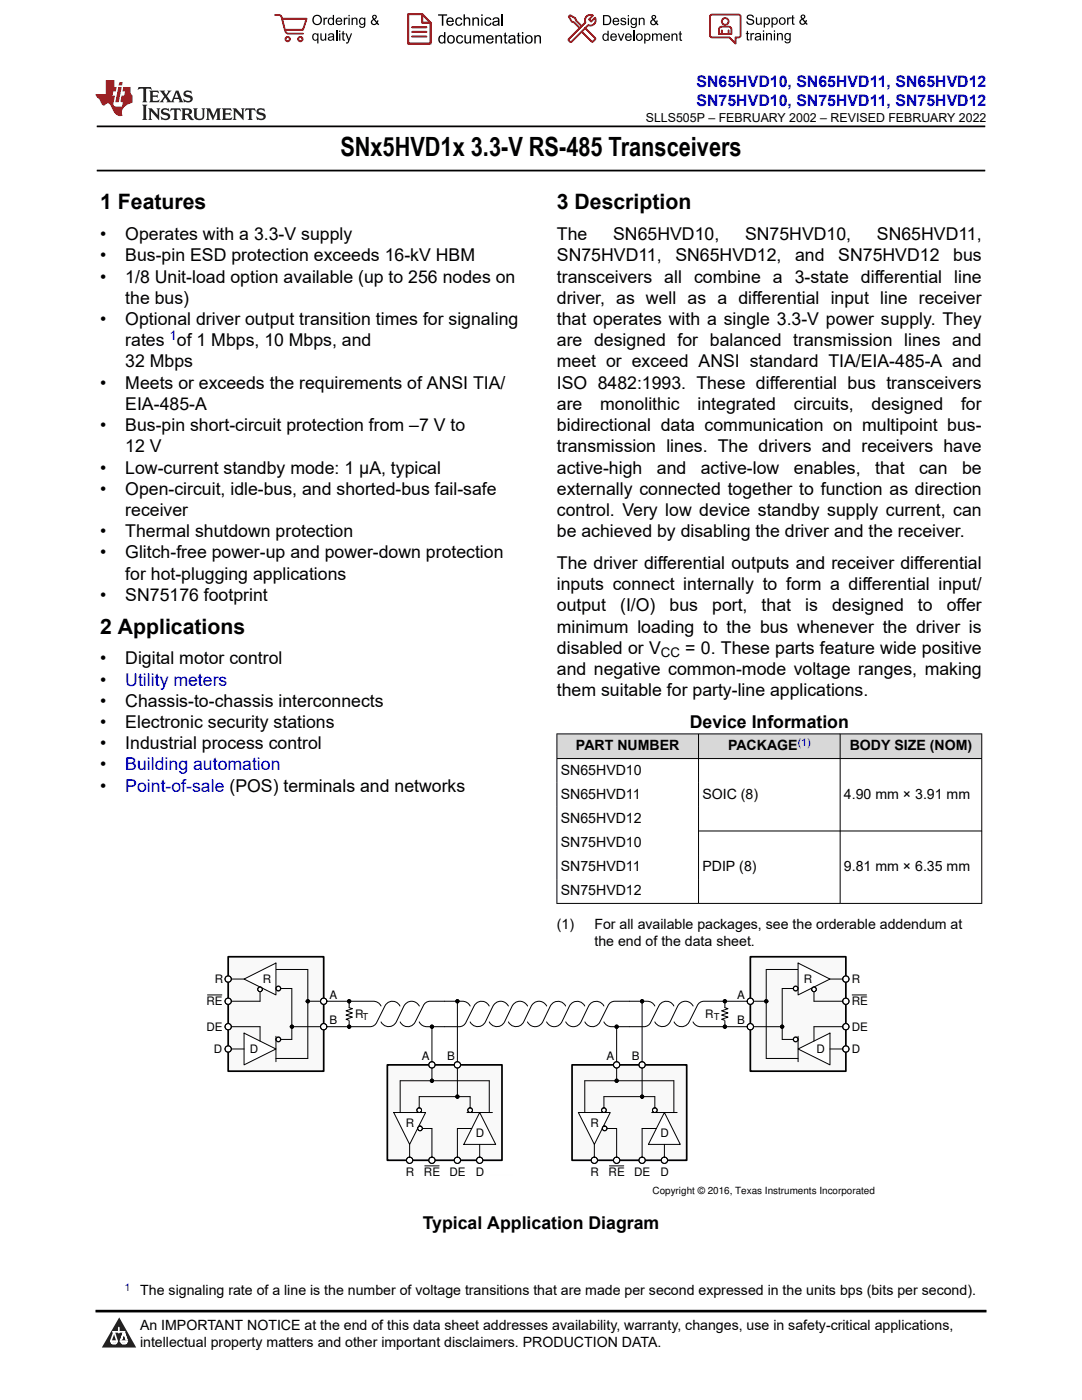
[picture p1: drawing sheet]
<svg xmlns="http://www.w3.org/2000/svg" width="216mm" height="279mm" viewBox="0 0 216 279" stroke-linecap="round" stroke-linejoin="round" font-family="sans-serif">
<path d="M19.3 25.2h177.3M19.3 34h177.3" fill="none" stroke="#000" stroke-width=".35"/>
<g fill="#d8d8d8">
<path d="M111.1 146.5h84.8v4.9h-84.8z" fill-rule="evenodd"/>
<path d="M111.2 146.5h28.1v4.8h-28.1z" fill-rule="evenodd"/>
<path d="M139.4 146.5h28.2v4.8h-28.2z" fill-rule="evenodd"/>
<path d="M167.7 146.5h28.1v4.8h-28.1z" fill-rule="evenodd"/>
</g>
<g fill="none" stroke="#000" stroke-width=".2">
<path d="M111.1 146.5h84.9M111.1 151.4h84.9M111.1 146.4v34M139.4 146.4v34M167.6 146.4v34M195.9 146.4v34M139.4 165.8h56.6M64.6 199.8h9.8a1.69 1.69 0 0 1 1.6 1M69.7 199.8v5.1M91.3 199.8v12.7M111.1 180.3h84.9M128.1 199.8v12.7"/>
<path d="M149.7 199.8h-9.2a1.47 1.47 0 0 0-1.4 1l-1.6 3.1a1.66 1.66 0 0 1-1.5 1 1.66 1.66 0 0 1-1.5-1M79.8 200.8a1.66 1.66 0 0 0-1.5-1 1.66 1.66 0 0 0-1.5 1l-1.6 3.1a1.48 1.48 0 0 1-1.4 1h-9.2M83.7 200.8a1.71 1.71 0 0 0-1.6-1 1.71 1.71 0 0 0-1.5 1l-1.5 3.1a1.7 1.7 0 0 1-1.5 1 1.7 1.7 0 0 1-1.6-1M86.2 204.9v7.6M93.8 200.8a1.68 1.68 0 0 0-1.6-1h-6.3a1.47 1.47 0 0 0-1.5 1l-1.5 3.1a1.66 1.66 0 0 1-1.5 1 1.66 1.66 0 0 1-1.6-1M97.6 200.8a1.66 1.66 0 0 0-1.5-1 1.66 1.66 0 0 0-1.5 1l-1.6 3.1a1.48 1.48 0 0 1-1.4 1h-6.4a1.69 1.69 0 0 1-1.6-1M101.4 200.8a1.71 1.71 0 0 0-1.5-1 1.71 1.71 0 0 0-1.5 1l-1.5 3.1a1.7 1.7 0 0 1-1.6 1 1.7 1.7 0 0 1-1.5-1M105.3 200.8a1.71 1.71 0 0 0-1.6-1 1.71 1.71 0 0 0-1.5 1l-1.5 3.1a1.7 1.7 0 0 1-1.5 1 1.7 1.7 0 0 1-1.6-1M109.1 200.8a1.71 1.71 0 0 0-1.5-1 1.71 1.71 0 0 0-1.6 1l-1.5 3.1a1.7 1.7 0 0 1-1.5 1 1.7 1.7 0 0 1-1.6-1M112.9 200.8a1.7 1.7 0 0 0-1.6-1 1.7 1.7 0 0 0-1.5 1l-1.5 3.1a1.69 1.69 0 0 1-1.5 1 1.69 1.69 0 0 1-1.6-1M116.7 200.8a1.7 1.7 0 0 0-1.5-1 1.7 1.7 0 0 0-1.6 1l-1.5 3.1a1.69 1.69 0 0 1-1.5 1 1.69 1.69 0 0 1-1.5-1M120.5 200.8a1.7 1.7 0 0 0-1.5-1 1.7 1.7 0 0 0-1.5 1l-1.6 3.1a1.69 1.69 0 0 1-1.5 1 1.69 1.69 0 0 1-1.5-1"/>
<path d="M123 204.9v7.6M130.7 200.8a1.68 1.68 0 0 0-1.6-1h-6.4a1.47 1.47 0 0 0-1.4 1l-1.6 3.1a1.66 1.66 0 0 1-1.5 1 1.66 1.66 0 0 1-1.5-1M134.5 200.8a1.66 1.66 0 0 0-1.5-1 1.66 1.66 0 0 0-1.5 1l-1.6 3.1a1.48 1.48 0 0 1-1.5 1h-6.3a1.69 1.69 0 0 1-1.6-1M138.3 203.9a1.68 1.68 0 0 0 1.6 1h9.8M138.3 200.8a1.71 1.71 0 0 0-1.5-1 1.71 1.71 0 0 0-1.6 1l-1.5 3.1a1.7 1.7 0 0 1-1.5 1 1.7 1.7 0 0 1-1.5-1"/>
<circle cx="91.3" cy="199.8" r=".32"/>
<circle cx="128.1" cy="199.8" r=".32"/>
<circle cx="144.6" cy="199.8" r=".32"/>
<circle cx="86.2" cy="204.9" r=".32"/>
<circle cx="123" cy="204.9" r=".32"/>
<circle cx="144.6" cy="204.9" r=".32"/>
</g>
<g fill="#000">
<circle cx="91.3" cy="199.8" r=".32"/>
<circle cx="128.1" cy="199.8" r=".32"/>
<circle cx="144.6" cy="199.8" r=".32"/>
<circle cx="86.2" cy="204.9" r=".32"/>
<circle cx="123" cy="204.9" r=".32"/>
<circle cx="144.6" cy="204.9" r=".32"/>
</g>
<path d="M69 201.1h1.3v2.5h-1.3z" fill-rule="evenodd" fill="#fff"/>
<g fill="none" stroke="#000" stroke-width=".2">
<path d="M144.6 199.8v5.1M69.7 201.1l.6 .2-1.3 .4 1.3 .5-1.3 .4 1.3 .4-1.3 .4 .7 .2"/>
<circle cx="69.7" cy="199.8" r=".32"/>
<circle cx="69.7" cy="204.9" r=".32"/>
</g>
<g fill="#000">
<circle cx="69.7" cy="199.8" r=".32"/>
<circle cx="69.7" cy="204.9" r=".32"/>
</g>
<path d="M144 201.1h1.3v2.5h-1.3z" fill-rule="evenodd" fill="#fff"/>
<path d="M144.6 201.1l.7 .2-1.3 .4 1.3 .5-1.3 .4 1.3 .4-1.3 .4 .6 .2" fill="none" stroke="#000" stroke-width=".2"/>
<path d="M77.3 212.5h22.9v19.1h-22.9z" fill-rule="evenodd" fill="#f9f9f9"/>
<path d="M77.3 212.5h22.9v19.1h-22.9z" fill="none" stroke="#000" stroke-width=".34"/>
<path d="M95.7 222l3.2 6.4h-6.4z" fill="#fff"/>
<g fill="none" stroke="#000" stroke-width=".2">
<path d="M86.2 212.5v3.2M91.3 212.5v6.4M79.8 222v-6.3h17.8v6.3M81.7 228.4v3.2M83.3 225.2h2.9v6.4M83.6 222v-3.1h10.2v3.1M93.2 222h5.1M94.1 225.2h-2.8v6.4M95.7 222l3.2 6.4h-6.4zM95.7 228.4v3.2"/>
<circle cx="91.3" cy="218.9" r=".32"/>
</g>
<circle cx="91.3" cy="218.9" r=".32" fill="#000"/>
<path d="M78.6 222h6.3l-3.2 6.4z" fill="#fff"/>
<path d="M78.6 222h6.3l-3.2 6.4z" fill="none" stroke="#000" stroke-width=".2"/>
<circle cx="81.7" cy="231.6" r=".63" fill="#fff"/>
<g fill="none" stroke="#000" stroke-width=".2">
<path d="M84.8 232.7h2.8"/>
<circle cx="81.7" cy="231.6" r=".63"/>
</g>
<circle cx="83.8" cy="225.2" r=".47" fill="#fff"/>
<circle cx="83.8" cy="225.2" r=".47" fill="none" stroke="#000" stroke-width=".2"/>
<circle cx="83.6" cy="221.6" r=".47" fill="#fff"/>
<circle cx="83.6" cy="221.6" r=".47" fill="none" stroke="#000" stroke-width=".2"/>
<circle cx="86.2" cy="231.6" r=".63" fill="#fff"/>
<circle cx="86.2" cy="231.6" r=".63" fill="none" stroke="#000" stroke-width=".2"/>
<circle cx="91.3" cy="231.6" r=".63" fill="#fff"/>
<circle cx="91.3" cy="231.6" r=".63" fill="none" stroke="#000" stroke-width=".2"/>
<circle cx="95.7" cy="231.6" r=".63" fill="#fff"/>
<circle cx="95.7" cy="231.6" r=".63" fill="none" stroke="#000" stroke-width=".2"/>
<circle cx="93.8" cy="221.6" r=".47" fill="#fff"/>
<circle cx="93.8" cy="221.6" r=".47" fill="none" stroke="#000" stroke-width=".2"/>
<circle cx="91.3" cy="212.5" r=".63" fill="#fff"/>
<circle cx="91.3" cy="212.5" r=".63" fill="none" stroke="#000" stroke-width=".2"/>
<circle cx="86.2" cy="212.5" r=".63" fill="#fff"/>
<g fill="none" stroke="#000" stroke-width=".2">
<circle cx="86.2" cy="212.5" r=".63"/>
<circle cx="86.2" cy="215.7" r=".32"/>
</g>
<circle cx="86.2" cy="215.7" r=".32" fill="#000"/>
<path d="M114.1 212.5h22.9v19.1h-22.9z" fill-rule="evenodd" fill="#f9f9f9"/>
<path d="M114.1 212.5h22.9v19.1h-22.9z" fill="none" stroke="#000" stroke-width=".34"/>
<path d="M132.6 222l3.1 6.4h-6.3z" fill="#fff"/>
<g fill="none" stroke="#000" stroke-width=".2">
<path d="M123 212.5v3.2M128.1 212.5v6.4M116.7 222v-6.3h17.8v6.3M118.6 228.4v3.2M120.2 225.2h2.8v6.4M120.5 222v-3.1h10.2v3.1M130 222h5.1M131 225.2h-2.9v6.4M132.6 222l3.1 6.4h-6.3zM132.6 228.4v3.2"/>
<circle cx="128.1" cy="218.9" r=".32"/>
</g>
<circle cx="128.1" cy="218.9" r=".32" fill="#000"/>
<path d="M115.4 222h6.4l-3.2 6.4z" fill="#fff"/>
<path d="M115.4 222h6.4l-3.2 6.4z" fill="none" stroke="#000" stroke-width=".2"/>
<circle cx="118.6" cy="231.6" r=".63" fill="#fff"/>
<g fill="none" stroke="#000" stroke-width=".2">
<path d="M121.6 232.7h2.9"/>
<circle cx="118.6" cy="231.6" r=".63"/>
</g>
<circle cx="120.6" cy="225.2" r=".47" fill="#fff"/>
<circle cx="120.6" cy="225.2" r=".47" fill="none" stroke="#000" stroke-width=".2"/>
<circle cx="120.5" cy="221.6" r=".47" fill="#fff"/>
<circle cx="120.5" cy="221.6" r=".47" fill="none" stroke="#000" stroke-width=".2"/>
<circle cx="123" cy="231.6" r=".63" fill="#fff"/>
<circle cx="123" cy="231.6" r=".63" fill="none" stroke="#000" stroke-width=".2"/>
<circle cx="128.1" cy="231.6" r=".63" fill="#fff"/>
<circle cx="128.1" cy="231.6" r=".63" fill="none" stroke="#000" stroke-width=".2"/>
<circle cx="132.6" cy="231.6" r=".63" fill="#fff"/>
<circle cx="132.6" cy="231.6" r=".63" fill="none" stroke="#000" stroke-width=".2"/>
<circle cx="130.7" cy="221.6" r=".47" fill="#fff"/>
<circle cx="130.7" cy="221.6" r=".47" fill="none" stroke="#000" stroke-width=".2"/>
<circle cx="128.1" cy="212.5" r=".63" fill="#fff"/>
<circle cx="128.1" cy="212.5" r=".63" fill="none" stroke="#000" stroke-width=".2"/>
<circle cx="123" cy="212.5" r=".63" fill="#fff"/>
<g fill="none" stroke="#000" stroke-width=".2">
<circle cx="123" cy="212.5" r=".63"/>
<circle cx="123" cy="215.7" r=".32"/>
</g>
<circle cx="123" cy="215.7" r=".32" fill="#000"/>
<path d="M45.5 190.9h19.1v22.9h-19.1z" fill-rule="evenodd" fill="#f9f9f9"/>
<path d="M45.5 190.9h19.1v22.9h-19.1z" fill="none" stroke="#000" stroke-width=".34"/>
<path d="M48.7 206.2l6.4 3.1-6.4 3.2z" fill="#fff"/>
<g fill="none" stroke="#000" stroke-width=".2">
<path d="M45.5 195.4h3.2M51.9 197v2.8h-6.4M55.1 197.3h3.1v10.1h-3.1M55.1 193.5h6.3v17.7h-6.3M61.4 199.8h3.2M45.5 209.3h3.2M45.5 204.9h6.4v2.9M48.7 206.2l6.4 3.1-6.4 3.2zM55.1 206.8v5.1M58.2 204.9h6.4"/>
<circle cx="58.2" cy="204.9" r=".32"/>
</g>
<circle cx="58.2" cy="204.9" r=".32" fill="#000"/>
<path d="M48.7 195.4l6.4-3.2v6.4z" fill="#fff"/>
<path d="M48.7 195.4l6.4-3.2v6.4z" fill="none" stroke="#000" stroke-width=".2"/>
<circle cx="45.5" cy="195.4" r=".63" fill="#fff"/>
<circle cx="45.5" cy="195.4" r=".63" fill="none" stroke="#000" stroke-width=".2"/>
<circle cx="51.9" cy="197.4" r=".47" fill="#fff"/>
<circle cx="51.9" cy="197.4" r=".47" fill="none" stroke="#000" stroke-width=".2"/>
<circle cx="55.5" cy="197.3" r=".47" fill="#fff"/>
<circle cx="55.5" cy="197.3" r=".47" fill="none" stroke="#000" stroke-width=".2"/>
<circle cx="45.5" cy="199.8" r=".63" fill="#fff"/>
<circle cx="45.5" cy="199.8" r=".63" fill="none" stroke="#000" stroke-width=".2"/>
<circle cx="45.5" cy="204.9" r=".63" fill="#fff"/>
<circle cx="45.5" cy="204.9" r=".63" fill="none" stroke="#000" stroke-width=".2"/>
<circle cx="45.5" cy="209.3" r=".63" fill="#fff"/>
<circle cx="45.5" cy="209.3" r=".63" fill="none" stroke="#000" stroke-width=".2"/>
<circle cx="55.5" cy="207.4" r=".47" fill="#fff"/>
<circle cx="55.5" cy="207.4" r=".47" fill="none" stroke="#000" stroke-width=".2"/>
<circle cx="64.6" cy="204.9" r=".63" fill="#fff"/>
<circle cx="64.6" cy="204.9" r=".63" fill="none" stroke="#000" stroke-width=".2"/>
<circle cx="64.6" cy="199.8" r=".63" fill="#fff"/>
<g fill="none" stroke="#000" stroke-width=".2">
<path d="M41.4 198.6h2.9"/>
<circle cx="61.4" cy="199.8" r=".32"/>
<circle cx="64.6" cy="199.8" r=".63"/>
</g>
<circle cx="61.4" cy="199.8" r=".32" fill="#000"/>
<path d="M149.7 190.9h19.1v22.9h-19.1z" fill-rule="evenodd" fill="#f9f9f9"/>
<path d="M149.7 190.9h19.1v22.9h-19.1z" fill="none" stroke="#000" stroke-width=".34"/>
<path d="M159.2 209.3l6.4-3.1v6.3z" fill="#fff"/>
<g fill="none" stroke="#000" stroke-width=".2">
<path d="M149.7 199.8h3.2M159.2 197.3h-3.1v10.1h3.1M159.2 193.5h-6.3v17.7h6.3M162.4 197v2.8h6.4M165.6 195.4h3.2M149.7 204.9h6.4M159.2 209.3l6.4-3.1v6.3zM159.2 206.8v5.1M165.6 209.3h3.2M168.8 204.9h-6.4v2.9"/>
<circle cx="156.1" cy="204.9" r=".32"/>
</g>
<circle cx="156.1" cy="204.9" r=".32" fill="#000"/>
<path d="M159.2 192.2l6.4 3.2-6.4 3.2z" fill="#fff"/>
<path d="M159.2 192.2l6.4 3.2-6.4 3.2z" fill="none" stroke="#000" stroke-width=".2"/>
<circle cx="168.8" cy="195.4" r=".63" fill="#fff"/>
<circle cx="168.8" cy="195.4" r=".63" fill="none" stroke="#000" stroke-width=".2"/>
<circle cx="162.4" cy="197.4" r=".47" fill="#fff"/>
<circle cx="162.4" cy="197.4" r=".47" fill="none" stroke="#000" stroke-width=".2"/>
<circle cx="158.8" cy="197.3" r=".47" fill="#fff"/>
<circle cx="158.8" cy="197.3" r=".47" fill="none" stroke="#000" stroke-width=".2"/>
<circle cx="168.8" cy="199.8" r=".63" fill="#fff"/>
<circle cx="168.8" cy="199.8" r=".63" fill="none" stroke="#000" stroke-width=".2"/>
<circle cx="168.8" cy="204.9" r=".63" fill="#fff"/>
<circle cx="168.8" cy="204.9" r=".63" fill="none" stroke="#000" stroke-width=".2"/>
<circle cx="168.8" cy="209.4" r=".63" fill="#fff"/>
<circle cx="168.8" cy="209.4" r=".63" fill="none" stroke="#000" stroke-width=".2"/>
<circle cx="158.8" cy="207.4" r=".47" fill="#fff"/>
<circle cx="158.8" cy="207.4" r=".47" fill="none" stroke="#000" stroke-width=".2"/>
<circle cx="149.7" cy="204.9" r=".63" fill="#fff"/>
<circle cx="149.7" cy="204.9" r=".63" fill="none" stroke="#000" stroke-width=".2"/>
<circle cx="149.7" cy="199.8" r=".63" fill="#fff"/>
<g fill="none" stroke="#000" stroke-width=".2">
<path d="M170 198.6h2.9"/>
<circle cx="149.7" cy="199.8" r=".63"/>
<circle cx="152.9" cy="199.8" r=".32"/>
</g>
<circle cx="152.9" cy="199.8" r=".32" fill="#000"/>
<path d="M98 234.5h4.4" fill="none" stroke="#fefefe" stroke-width=".35"/>
<path d="M0 0h215.9v23.8h-215.9z" fill-rule="evenodd" fill="#fff"/>
<path d="M27.7 17.4l-.2 .6 .5-.3h.6v.1v2.2l-.2 .4h1l-.2-.4v-2.2v-.1h.5l.5 .3-.1-.6zM29.8 18.1l.2 .4v1.5l-.2 .4h1.9l.1-.6a1.08 1.08 0 0 1-1.3 .2v-.7h.6l.4 .2v-.6l-.4 .2h-.6v-.6l.2-.1a1 1 0 0 1 1 .2l-.1-.5zM31.8 18.1l1 1.1-1 1.2h.9l-.2-.2 .4-.7 .5 .7-.2 .2h1.6l-.2-.2 .1-.4h1l.1 .4-.1 .2h.9l-.2-.3-.8-2h-.5l-1 2.2-.8-1.1 .9-1.1h-.8l.2 .2-.5 .7-.3-.7 .1-.2zM35.2 18.5l.4 1h-.8zM36.8 18.2a.65 .65 0 0 0-.2 .7 .65 .65 0 0 0 .6 .5l.7 .2 .1 .2a.79 .79 0 0 1-.7 .4 .79 .79 0 0 1-.7-.5l.1 .7 .2-.1a.93 .93 0 0 0 1.1 .1 .93 .93 0 0 0 .4-1 1.46 1.46 0 0 0-1.2-.6l-.1-.3a1.09 1.09 0 0 1 1.2 .2l-.2-.6-.1 .1-.6-.2zM28.4 20.9l.2 .4v2.3l-.2 .3h1l-.2-.3v-2.3l.2-.4zM29.6 21.6l.2 .4v1.6l-.2 .3h.8l-.3-.3v-1.4l1.7 1.8v-2l.2-.4h-.8l.2 .2 .1 1.1-1.2-1.3zM32.3 21.8a.65 .65 0 0 0-.2 .7 .65 .65 0 0 0 .7 .4l.6 .2 .1 .2a.79 .79 0 0 1-.7 .4 .79 .79 0 0 1-.7-.5l.1 .7 .2-.1a.93 .93 0 0 0 1.1 .1 .93 .93 0 0 0 .4-.9 1.46 1.46 0 0 0-1.2-.6l-.1-.4a1.09 1.09 0 0 1 1.2 .2l-.2-.6-.1 .1-.6-.1zM34.1 21.6l-.1 .7a.63 .63 0 0 1 .7-.4l.1 1.7-.3 .3h1l-.2-.3v-1.7a.66 .66 0 0 1 .8 .4l-.1-.7zM36.2 21.6l.2 .4v1.6l-.2 .3h.9l-.2-.2v-.7h.5l.1 .2a.79 .79 0 0 0 1.2 .6l-1-.9a.61 .61 0 0 0 .6-.6 .61 .61 0 0 0-.5-.6zM36.9 21.9h.2a.47 .47 0 0 1 .5 .1 .47 .47 0 0 1 .1 .5l-.2 .2h-.6zM38.5 21.6l.2 .2a2.27 2.27 0 0 0 .4 2 1.04 1.04 0 0 0 1.7-.7v-1.3l.2-.2h-.8l.2 .4v1.1a.6 .6 0 0 1-.6 .6 .6 .6 0 0 1-.6-.6v-1.1l.3-.4zM41.1 21.6l.2 .4v1.6l-.2 .3h.7l-.2-.3v-1.5l.9 1.9 .8-1.9v1.5l-.2 .3h1l-.3-.3v-1.6l.3-.4h-.8l-.7 1.5-.7-1.5zM44.3 21.6l.2 .4v1.6l-.2 .3h1.9l.1-.5a1.09 1.09 0 0 1-1.3 .1v-.6h.6l.4 .1v-.6l-.4 .2h-.6v-.6l.2-.1a1.01 1.01 0 0 1 1 .3l-.1-.6zM46.4 21.6l.3 .4v1.6l-.3 .3h.8l-.2-.3v-1.4l1.6 1.8v-2l.2-.4h-.7l.2 .2v1.1l-1.2-1.3zM49 21.6l-.1 .7a.63 .63 0 0 1 .8-.4v1.7l-.3 .3h1l-.2-.3v-1.7a.66 .66 0 0 1 .8 .4l-.1-.7zM51.4 21.8a.65 .65 0 0 0-.2 .7 .65 .65 0 0 0 .6 .4l.6 .2 .2 .2a.79 .79 0 0 1-.8 .4 .79 .79 0 0 1-.6-.5l.1 .7 .2-.1a.93 .93 0 0 0 1 .1 .93 .93 0 0 0 .5-.9 1.46 1.46 0 0 0-1.3-.6l-.1-.4a1.09 1.09 0 0 1 1.3 .2l-.2-.6-.2 .1-.5-.1z" fill="#231f20"/>
<path d="M21.1 16v2.8h-2.1l.1 .3 .9 1a.95 .95 0 0 0 .9 .9 .59 .59 0 0 1 .6-.4 .59 .59 0 0 1 .5 .4l.4 .8a1.59 1.59 0 0 0 2.1 1.3 1.61 1.61 0 0 1 1-2.2l1-.4-.1-1.5a1.59 1.59 0 0 1-.4-1.6h-1.4l-.2 .9h.5l-.1 .8h-.5l-.2 1v.2l.4 .1-.2 .9h-.6a.73 .73 0 0 1-1.1-.7l.3-1.5h-.5l.2-.8h.5l.2-.9h-.5v-1.4zM23.6 17.4l-.6 3h.7l.6-3zM23.8 16.4l-.1 .7h.7l.1-.7z" fill="#ed1c24"/>
<g fill="#000">
<path d="M62.3 4a1 1 0 0 1 2 0 1 1 0 0 1-2 0zM62.8 3.4a.78 .78 0 0 0-.1 1.1 .78 .78 0 0 0 1.1 .1 .78 .78 0 0 0 .1-1.1 .78 .78 0 0 0-1.1-.1z" fill-rule="evenodd"/>
<path d="M62.5 6.8l.4-.2 .4 .3v-.2h.2v2h-.2v-.7a.68 .68 0 0 1-.9-.1 .68 .68 0 0 1 0-.9zM62.6 7a.51 .51 0 0 0-.1 .6 .51 .51 0 0 0 .7 .2 .51 .51 0 0 0 .1-.7 .51 .51 0 0 0-.7-.1z" fill-rule="evenodd"/>
<path d="M64.5 3.5h.3v.3l.1-.3h.3l.1 .1-.1 .2a.32 .32 0 0 0-.3 0 .32 .32 0 0 0-.1 .4v.8h-.3z" fill-rule="evenodd"/>
<path d="M63.9 6.7h.3v.8a.36 .36 0 0 0 .3 .4 .36 .36 0 0 0 .4-.5v-.7h.2v1.4h-.2v-.2a.51 .51 0 0 1-.6 .2 .51 .51 0 0 1-.4-.5z" fill-rule="evenodd"/>
<path d="M65.6 3.7l.4-.2 .4 .2v-.7h.3v2h-.3v-.2a.7 .7 0 0 1-1-.1 .7 .7 0 0 1 .2-1zM65.8 3.8a.51 .51 0 0 0-.1 .7 .51 .51 0 0 0 .6 .2 .51 .51 0 0 0 .1-.7 .51 .51 0 0 0-.6-.2z" fill-rule="evenodd"/>
<path d="M65.6 6.8a.66 .66 0 0 1 .8-.1 .66 .66 0 0 1 .3 .8v.6h-.2l-.1-.2a.52 .52 0 0 1-.7 .2 .52 .52 0 0 1-.2-.6l.3-.2a.42 .42 0 0 0 .6-.3l-.3-.2-.3 .1-.1 .2h-.3zM65.7 7.6a.35 .35 0 0 0 .3 .4 .35 .35 0 0 0 .4-.4v-.2z" fill-rule="evenodd"/>
<path d="M67.7 6.1h.2v.3h-.2zM67.7 6.7h.2v1.4h-.2z" fill-rule="evenodd"/>
<path d="M67.1 3.7a.68 .68 0 0 1 .9-.1 .68 .68 0 0 1 .3 .7h-1.1a.42 .42 0 0 0 .3 .5 .42 .42 0 0 0 .5-.3h.3a.73 .73 0 0 1-1.1 .4 .73 .73 0 0 1-.1-1.2zM67.4 3.8l-.2 .3h.8l-.2-.4z" fill-rule="evenodd"/>
<path d="M68.6 3.5h.2v.3l.2-.3h.3l.1 .1-.1 .2a.32 .32 0 0 0-.4 0 .32 .32 0 0 0-.1 .4v.8h-.2z" fill-rule="evenodd"/>
<path d="M68.3 6.3l.3-.1v.5h.2v.1h-.2v.9l.3 .4a.36 .36 0 0 1-.4 0 .36 .36 0 0 1-.2-.4v-.9h-.1v-.1h.1z" fill-rule="evenodd"/>
<path d="M68.9 6.7h.3l.4 1.1 .4-1.1h.3l-.6 1.4a.51 .51 0 0 1-.6 .6l-.1-.3h.3l.2-.3z" fill-rule="evenodd"/>
<path d="M69.5 3h.3v.3h-.3zM69.5 3.5h.3v1.5h-.3z" fill-rule="evenodd"/>
<path d="M70.2 3.5h.2v.2a.52 .52 0 0 1 .6-.2 .52 .52 0 0 1 .3 .6v.9h-.2v-.9a.34 .34 0 0 0-.3-.4 .34 .34 0 0 0-.4 .3v1h-.2z" fill-rule="evenodd"/>
<path d="M71.8 3.7l.4-.2 .5 .2v-.2h.2v1.3a.64 .64 0 0 1-.5 .8 .64 .64 0 0 1-.7-.5h.2a.41 .41 0 0 0 .5 .2 .41 .41 0 0 0 .2-.5 .69 .69 0 0 1-.9-.1 .69 .69 0 0 1 .1-1zM72 3.8a.5 .5 0 0 0-.1 .7 .5 .5 0 0 0 .7 .1 .5 .5 0 0 0 .1-.6 .5 .5 0 0 0-.7-.2z" fill-rule="evenodd"/>
<path d="M74.4 3.1a.47 .47 0 0 1 .7 .1 .47 .47 0 0 1-.3 .7l.4 .4 .1-.3 .2 .1-.1 .4 .3 .3-.2 .2-.3-.3a.63 .63 0 0 1-1 .1 .63 .63 0 0 1 .3-1l-.3-.4zM74.5 3.4a.27 .27 0 0 0 .5 0 .27 .27 0 0 0-.5 0zM74.4 4.1a.4 .4 0 0 0 0 .6 .4 .4 0 0 0 .6-.1l-.4-.6z" fill-rule="evenodd"/>
<path d="M87.4 2.9h1.8v.2h-.7v2h-.3v-2h-.8z" fill-rule="evenodd"/>
<path d="M87.6 7.2l.5-.2 .5 .2v-.8h.3v2.3h-.3v-.2a.76 .76 0 0 1-1-.1 .76 .76 0 0 1-.1-1zM87.9 7.4a.58 .58 0 0 0-.2 .7 .58 .58 0 0 0 .8 .2 .58 .58 0 0 0 .1-.7 .58 .58 0 0 0-.7-.2z" fill-rule="evenodd"/>
<path d="M89.5 7.2a.81 .81 0 0 1 1.1 .1 .81 .81 0 0 1-.2 1.2 .81 .81 0 0 1-1.1-.2l-.1-.7zM89.6 7.4a.57 .57 0 0 0 0 .8 .57 .57 0 0 0 .8 0 .57 .57 0 0 0 0-.7 .57 .57 0 0 0-.8-.1z" fill-rule="evenodd"/>
<path d="M89.3 3.7a.77 .77 0 0 1 .9-.2 .77 .77 0 0 1 .4 .9h-1.3a.48 .48 0 0 0 .4 .5 .48 .48 0 0 0 .6-.3h.3a.83 .83 0 0 1-1.3 .4 .83 .83 0 0 1 0-1.3zM89.5 3.8l-.2 .4h1l-.3-.5z" fill-rule="evenodd"/>
<path d="M91 3.7a.7 .7 0 0 1 1.2 .3h-.2a.45 .45 0 0 0-.6-.3 .45 .45 0 0 0-.3 .6 .45 .45 0 0 0 .3 .6 .45 .45 0 0 0 .6-.4l.3 .1a.76 .76 0 0 1-1.1 .5 .76 .76 0 0 1-.3-1.1z" fill-rule="evenodd"/>
<path d="M91.2 7.2a.7 .7 0 0 1 1.2 .3l-.3 .1a.45 .45 0 0 0-.5-.4 .45 .45 0 0 0-.3 .7 .45 .45 0 0 0 .3 .6 .45 .45 0 0 0 .6-.4h.2a.76 .76 0 0 1-1 .5 .76 .76 0 0 1-.4-1.1z" fill-rule="evenodd"/>
<path d="M92.5 2.9h.3v.8a.59 .59 0 0 1 .7-.2 .59 .59 0 0 1 .3 .6v1h-.2v-1a.4 .4 0 0 0-.5-.4 .4 .4 0 0 0-.3 .5v.9h-.3z" fill-rule="evenodd"/>
<path d="M92.7 7h.2v.9a.41 .41 0 0 0 .5 .6 .41 .41 0 0 0 .3-.6v-.9h.3v1.7h-.3v-.3a.58 .58 0 0 1-.7 .3 .58 .58 0 0 1-.3-.7z" fill-rule="evenodd"/>
<path d="M94.3 3.5h.2v.2a.59 .59 0 0 1 .7-.2 .59 .59 0 0 1 .4 .6v1h-.3v-1a.41 .41 0 0 0-.4-.4 .41 .41 0 0 0-.4 .5v.9h-.2z" fill-rule="evenodd"/>
<path d="M94.4 7h.3v.3a.56 .56 0 0 1 1 0 .54 .54 0 0 1 .6-.3 .54 .54 0 0 1 .4 .5v1.2h-.3v-1.1a.34 .34 0 0 0-.3-.4 .34 .34 0 0 0-.4 .3v1.2h-.3v-1.1a.38 .38 0 0 0-.5-.3 .38 .38 0 0 0-.2 .5v.9h-.3z" fill-rule="evenodd"/>
<path d="M96 2.9h.3v.3h-.3zM96 3.5h.3v1.6h-.3z" fill-rule="evenodd"/>
<path d="M96.8 3.7a.7 .7 0 0 1 1.3 .3h-.3a.45 .45 0 0 0-.6-.3 .45 .45 0 0 0-.3 .6 .45 .45 0 0 0 .3 .6 .45 .45 0 0 0 .6-.4l.3 .1a.76 .76 0 0 1-1.1 .5 .76 .76 0 0 1-.3-1.1z" fill-rule="evenodd"/>
<path d="M97.2 7.2a.77 .77 0 0 1 .9-.1 .77 .77 0 0 1 .4 .8h-1.2a.48 .48 0 0 0 .3 .6 .48 .48 0 0 0 .6-.4l.3 .1a.83 .83 0 0 1-1.3 .3 .83 .83 0 0 1 0-1.3zM97.4 7.4l-.1 .3h.9l-.2-.4z" fill-rule="evenodd"/>
<path d="M98.8 7h.3v.3a.59 .59 0 0 1 .7-.3 .59 .59 0 0 1 .4 .7v1h-.3v-1a.41 .41 0 0 0-.5-.5 .41 .41 0 0 0-.3 .6v.9h-.3z" fill-rule="evenodd"/>
<path d="M98.4 3.7a.74 .74 0 0 1 1-.2 .74 .74 0 0 1 .3 .9v.7h-.3v-.2a.59 .59 0 0 1-.8 .3 .59 .59 0 0 1-.3-.8l1.1-.3a.42 .42 0 0 0-.4-.4 .42 .42 0 0 0-.5 .3h-.2zM98.6 4.5a.36 .36 0 0 0 .2 .5 .36 .36 0 0 0 .5-.2l.1-.5z" fill-rule="evenodd"/>
<path d="M100.7 6.6l.2-.1v.5h.3v.2h-.3v1l.1 .2h.2l.1 .3a.41 .41 0 0 1-.5-.1 .41 .41 0 0 1-.1-.4v-1h-.2v-.2h.2z" fill-rule="evenodd"/>
<path d="M101.6 7.2a.74 .74 0 0 1 .9-.2 .74 .74 0 0 1 .3 1l.1 .7h-.3v-.2a.59 .59 0 0 1-.8 .2 .59 .59 0 0 1-.3-.8l1-.3a.42 .42 0 0 0-.3-.4 .42 .42 0 0 0-.5 .3h-.3zM101.8 8.1a.36 .36 0 0 0 .1 .5 .36 .36 0 0 0 .5-.3l.2-.4z" fill-rule="evenodd"/>
<path d="M103.3 6.6l.3-.1v.5h.3v.2h-.3v1l.1 .2h.2v.3a.41 .41 0 0 1-.5-.1 .41 .41 0 0 1-.1-.4v-1h-.2v-.2h.2z" fill-rule="evenodd"/>
<path d="M104.1 6.4h.3v.3h-.3zM104.1 7h.3v1.7h-.3z" fill-rule="evenodd"/>
<path d="M105 7.2a.81 .81 0 0 1 1.1 .1 .81 .81 0 0 1-.1 1.2 .81 .81 0 0 1-1.2-.2v-.7zM105.2 7.4a.57 .57 0 0 0-.1 .8 .57 .57 0 0 0 .8 0 .57 .57 0 0 0 0-.7 .57 .57 0 0 0-.7-.1z" fill-rule="evenodd"/>
<path d="M106.6 7h.3v.3a.59 .59 0 0 1 .7-.3 .59 .59 0 0 1 .4 .7v1h-.3v-1a.41 .41 0 0 0-.5-.5 .41 .41 0 0 0-.3 .6v.9h-.3z" fill-rule="evenodd"/>
<path d="M120.3 3h.7a1 1 0 0 1 1 1 1 1 0 0 1-1 1h-.7zM120.6 3.2v1.6h.4a.77 .77 0 0 0 .7-.8 .77 .77 0 0 0-.7-.8z" fill-rule="evenodd"/>
<path d="M120.4 6.9l.4-.2 .4 .2v-.8h.3v2h-.3v-.1a.7 .7 0 0 1-.9-.2 .7 .7 0 0 1 .1-.9zM120.6 7a.51 .51 0 0 0-.1 .7 .51 .51 0 0 0 .6 .1 .51 .51 0 0 0 .1-.6 .51 .51 0 0 0-.6-.2z" fill-rule="evenodd"/>
<path d="M122 6.9a.68 .68 0 0 1 .8-.2 .68 .68 0 0 1 .3 .8h-1.1a.42 .42 0 0 0 .3 .5 .42 .42 0 0 0 .5-.3h.3a.73 .73 0 0 1-1.1 .3 .73 .73 0 0 1 0-1.1zM122.2 7l-.2 .3h.8l-.2-.4z" fill-rule="evenodd"/>
<path d="M122.4 3.7a.68 .68 0 0 1 .8-.1 .68 .68 0 0 1 .4 .8h-1.1a.42 .42 0 0 0 .3 .4 .42 .42 0 0 0 .5-.3l.3 .1a.73 .73 0 0 1-1.2 .3 .73 .73 0 0 1 0-1.2zM122.6 3.8l-.1 .3h.8l-.2-.3z" fill-rule="evenodd"/>
<path d="M123.9 3.7l.1-.1a.62 .62 0 0 1 .9 .3l-.2 .1a.29 .29 0 0 0-.3-.3 .29 .29 0 0 0-.3 .3l.1 .1a.58 .58 0 0 1 .6 .1 .58 .58 0 0 1 .1 .6 .67 .67 0 0 1-1.1-.2l.2-.1a.33 .33 0 0 0 .4 .4 .33 .33 0 0 0 .3-.4 .71 .71 0 0 1-.9-.6z" fill-rule="evenodd"/>
<path d="M123.3 6.7h.2l.4 1.2 .4-1.2h.3l-.6 1.4h-.2z" fill-rule="evenodd"/>
<path d="M125.3 3h.2v.3h-.2zM125.3 3.6h.2v1.4h-.2z" fill-rule="evenodd"/>
<path d="M124.9 6.9a.68 .68 0 0 1 .8-.2 .68 .68 0 0 1 .4 .8h-1.1a.42 .42 0 0 0 .3 .5 .42 .42 0 0 0 .5-.3h.3a.73 .73 0 0 1-1.2 .3 .73 .73 0 0 1 0-1.1zM125.1 7l-.1 .3h.8l-.2-.4z" fill-rule="evenodd"/>
<path d="M126 3.7l.4-.2 .4 .2v-.1h.3v1.2a.64 .64 0 0 1-.5 .8 .64 .64 0 0 1-.8-.5l.3 .1a.41 .41 0 0 0 .5 .2 .41 .41 0 0 0 .2-.6 .69 .69 0 0 1-.9-.1 .69 .69 0 0 1 .1-1zM126.2 3.9a.5 .5 0 0 0-.1 .6 .5 .5 0 0 0 .6 .2 .5 .5 0 0 0 .2-.7 .5 .5 0 0 0-.7-.1z" fill-rule="evenodd"/>
<path d="M126.9 7.4a.73 .73 0 0 1 1.4 0 .73 .73 0 0 1-1.4 0zM127.3 7a.5 .5 0 0 0-.1 .7 .5 .5 0 0 0 .7 0 .5 .5 0 0 0 0-.6 .5 .5 0 0 0-.6-.1z" fill-rule="evenodd"/>
<path d="M127.5 3.6h.2v.2a.52 .52 0 0 1 .6-.3 .52 .52 0 0 1 .3 .6v.9h-.2v-.9a.34 .34 0 0 0-.3-.4 .34 .34 0 0 0-.4 .3v1h-.2z" fill-rule="evenodd"/>
<path d="M128.5 6.7h.3v.2a.67 .67 0 0 1 .9 0 .67 .67 0 0 1 0 .9 .55 .55 0 0 1-.9 .2v.7h-.3zM128.9 7a.5 .5 0 0 0-.1 .7 .5 .5 0 0 0 .6 .1 .5 .5 0 0 0 .2-.6 .5 .5 0 0 0-.7-.2z" fill-rule="evenodd"/>
<path d="M130.1 6.7h.2v.2a.49 .49 0 0 1 .9 0l.4-.2a.42 .42 0 0 1 .5 .4v1h-.3v-.9a.3 .3 0 0 0-.2-.3 .3 .3 0 0 0-.4 .2v1h-.2v-.9a.33 .33 0 0 0-.5-.3 .33 .33 0 0 0-.2 .5v.7h-.2z" fill-rule="evenodd"/>
<path d="M130.1 3.1a.47 .47 0 0 1 .8 .1 .47 .47 0 0 1-.3 .7l.3 .4 .1-.2h.3l-.2 .5 .3 .3-.2 .2-.3-.3a.63 .63 0 0 1-1 .1 .63 .63 0 0 1 .3-1l-.2-.5zM130.2 3.5a.27 .27 0 0 0 .5 0 .27 .27 0 0 0-.5 0zM130.2 4.1a.4 .4 0 0 0 0 .7 .4 .4 0 0 0 .6-.2l-.5-.6z" fill-rule="evenodd"/>
<path d="M132.5 6.9a.68 .68 0 0 1 .9-.2 .68 .68 0 0 1 .3 .8h-1.1a.42 .42 0 0 0 .3 .5 .42 .42 0 0 0 .5-.3h.3a.73 .73 0 0 1-1.1 .3 .73 .73 0 0 1-.1-1.1zM132.7 7l-.1 .3h.8l-.2-.4z" fill-rule="evenodd"/>
<path d="M134 6.7h.2v.2a.52 .52 0 0 1 .6-.2 .52 .52 0 0 1 .4 .6v.8h-.3v-.8a.34 .34 0 0 0-.2-.4 .34 .34 0 0 0-.4 .2l-.1 1h-.2z" fill-rule="evenodd"/>
<path d="M135.6 6.3l.2-.1v.5h.3v.2h-.3v.8l.3 .4a.36 .36 0 0 1-.4 0 .36 .36 0 0 1-.1-.4v-.8h-.2v-.2h.2z" fill-rule="evenodd"/>
<path d="M149.2 3a.8 .8 0 0 1 1.2 .5h-.2a.44 .44 0 0 0-.5-.4 .44 .44 0 0 0-.4 .5l.2 .1a.9 .9 0 0 1 1 .8 .84 .84 0 0 1-.9 .5 .84 .84 0 0 1-.7-.7h.3a.52 .52 0 0 0 .5 .5 .52 .52 0 0 0 .5-.6l-.2-.1a.85 .85 0 0 1-1-.8z" fill-rule="evenodd"/>
<path d="M149 6.3l.3-.2v.5h.2v.2h-.2v.9l.2 .4a.36 .36 0 0 1-.4-.1 .36 .36 0 0 1-.1-.4v-.8h-.2v-.2h.2z" fill-rule="evenodd"/>
<path d="M149.7 6.6h.3v.2l.1-.2h.3l.1 .1-.1 .2a.32 .32 0 0 0-.3 0 .32 .32 0 0 0-.1 .4v.8h-.3z" fill-rule="evenodd"/>
<path d="M150.7 6.8a.66 .66 0 0 1 .9-.2 .66 .66 0 0 1 .3 .9v.6h-.2l-.1-.2a.52 .52 0 0 1-.7 .2 .52 .52 0 0 1-.2-.7l.2-.1a.42 .42 0 0 0 .7-.3l-.3-.2h-.3l-.1 .3-.3-.1zM150.9 7.5a.35 .35 0 0 0 .3 .5 .35 .35 0 0 0 .4-.4v-.3z" fill-rule="evenodd"/>
<path d="M150.8 3.5h.3v.8a.36 .36 0 0 0 .3 .5 .36 .36 0 0 0 .4-.5v-.8h.2v1.4h-.2v-.2a.51 .51 0 0 1-.6 .3 .51 .51 0 0 1-.4-.6z" fill-rule="evenodd"/>
<path d="M152.2 6.1h.3v.2h-.3zM152.2 6.6h.3v1.5h-.3z" fill-rule="evenodd"/>
<path d="M152.4 3.5h.2v.2a.67 .67 0 0 1 .9 0 .67 .67 0 0 1 .1 .9 .55 .55 0 0 1-1 .2v.7h-.2zM152.7 3.8a.5 .5 0 0 0-.1 .7 .5 .5 0 0 0 .7 .1 .5 .5 0 0 0 .1-.6 .5 .5 0 0 0-.7-.2z" fill-rule="evenodd"/>
<path d="M152.9 6.6h.2v.2a.52 .52 0 0 1 .6-.2 .52 .52 0 0 1 .3 .6v.9h-.2v-.9a.34 .34 0 0 0-.3-.4 .34 .34 0 0 0-.4 .2v1.1h-.2z" fill-rule="evenodd"/>
<path d="M153.9 3.5h.3v.2a.67 .67 0 0 1 .9 0 .67 .67 0 0 1 0 .9 .55 .55 0 0 1-.9 .2v.7h-.3zM154.3 3.8a.5 .5 0 0 0-.1 .7 .5 .5 0 0 0 .6 .1 .5 .5 0 0 0 .2-.6 .5 .5 0 0 0-.7-.2z" fill-rule="evenodd"/>
<path d="M154.4 6.1h.3v.2h-.3zM154.4 6.6h.3v1.5h-.3z" fill-rule="evenodd"/>
<path d="M155 6.6h.3v.2a.52 .52 0 0 1 .6-.2 .52 .52 0 0 1 .3 .6v.9h-.2v-.9a.34 .34 0 0 0-.3-.4 .34 .34 0 0 0-.4 .2v1.1h-.3z" fill-rule="evenodd"/>
<path d="M155.4 4.2a.75 .75 0 0 1 1.5 0 .75 .75 0 0 1-1.5 0zM155.8 3.8a.5 .5 0 0 0-.1 .7 .5 .5 0 0 0 .8 0 .5 .5 0 0 0 0-.7 .5 .5 0 0 0-.7 0z" fill-rule="evenodd"/>
<path d="M156.7 6.8l.4-.2 .5 .2v-.2h.2v1.3a.64 .64 0 0 1-.5 .7 .64 .64 0 0 1-.8-.4h.3a.41 .41 0 0 0 .5 .2 .41 .41 0 0 0 .2-.5 .69 .69 0 0 1-.9-.1 .69 .69 0 0 1 .1-1zM156.9 6.9a.5 .5 0 0 0-.1 .7 .5 .5 0 0 0 .6 .1 .5 .5 0 0 0 .2-.7 .5 .5 0 0 0-.7-.1z" fill-rule="evenodd"/>
<path d="M157.1 3.5h.2v.2l.1-.2h.3h.2l-.1 .3a.32 .32 0 0 0-.4 0 .32 .32 0 0 0-.1 .4v.7h-.2z" fill-rule="evenodd"/>
<path d="M158 3.1l.3-.1v.5h.2v.2h-.2v.8l.3 .4a.36 .36 0 0 1-.4 0 .36 .36 0 0 1-.2-.4v-.8h-.1v-.2h.1z" fill-rule="evenodd"/>
<path d="M159.9 3a.47 .47 0 0 1 .7 .1 .47 .47 0 0 1-.3 .7l.4 .5 .1-.3h.2l-.1 .5 .3 .3-.2 .2-.3-.3a.63 .63 0 0 1-1 .1 .63 .63 0 0 1 .3-1l-.3-.5zM160 3.4a.27 .27 0 0 0 .5 0 .27 .27 0 0 0-.5 0zM159.9 4.1a.4 .4 0 0 0 0 .6 .4 .4 0 0 0 .6-.2l-.4-.6z" fill-rule="evenodd"/>
</g>
<path d="M67.2 6.1v2M126.5 6.1v2" fill="none" stroke="#000" stroke-width=".25"/>
<g fill="none" stroke="#de0000" stroke-width=".37">
<path d="M54.9 3h.9a1.19 1.19 0 0 1 .6 1.2l.6 2.1a.85 .85 0 0 0 1 .4h2.5M56.3 3.7h4.9l-.7 2.2h-3.6M116.1 5.2l-1.2-1.1-.1-.5-1-.6-.3 .3 .6 1 .5 .2 1.1 1.1M116.8 5.6l1.9 2v.3l-.4 .4h-.3l-1.9-2zM116.8 5.6l.6-.6a1.07 1.07 0 0 0 1.2-.2 1.07 1.07 0 0 0 .1-1.3l-.7 .8-.5-.4 .8-.8a1.07 1.07 0 0 0-1.2 .2 1.07 1.07 0 0 0-.3 1.2l-3.3 3.3v.3l.3 .3h.2l2.1-2.1M141.7 3.1l.4-.2h5.3l.3 .2 .1 3.9-.2 .4-.8 .1v1.2l-1.3-1.2h-3.4l-.4-.2zM143.5 5.6l.5-.3 1.7 .1 .2 .5v.9h-2.4zM144 6.1v.7M145.4 6.1v.7"/>
<circle cx="57.4" cy="7.8" r=".44"/>
<circle cx="59.9" cy="7.8" r=".44"/>
<circle cx="144.7" cy="4.3" r=".67"/>
</g>
<path d="M100.2 2.9v2.2" fill="none" stroke="#000" stroke-width=".28"/>
<path d="M81.4 2.8h2.8v1.7h1.7v4.2h-4.5zM82.3 6.4h2.8M82.3 5.4h2.8M82.3 7.3h2.8M84.2 2.8l1.7 1.7" fill="none" stroke="#de0000" stroke-width=".42"/>
<path d="M0 261.4h215.9v18h-215.9z" fill-rule="evenodd" fill="#fff"/>
<path d="M23.8 262.9l3.4 6h-6.9z" fill="#231f20"/>
<path d="M22.1 267.7h1.3l-.4 .5h-.3a.55 .55 0 0 1-.6-.5z" fill-rule="evenodd" fill="#fff"/>
<path d="M22.1 267.7h1.3l-.4 .5h-.3a.55 .55 0 0 1-.6-.5z" fill="none" stroke="#231f20" stroke-width=".34"/>
<path d="M22.1 267.7h1.3l-.4 .5h-.5zM22.6 265.8h.1M22.6 265.8h2.3zM23.7 265.9h.1M23.7 264.9v1zM24 267.7h.1" fill="none" stroke="#fff" stroke-width=".34"/>
<path d="M24.7 265.8l-.7 1.9z" fill="#fff"/>
<path d="M24.7 265.8l-.7 1.9z" fill="none" stroke="#fff" stroke-width=".34"/>
<path d="M24.7 265.8l.7 1.9z" fill="#fff"/>
<path d="M24.7 265.8l.7 1.9zM25.3 267.7h.1" fill="none" stroke="#fff" stroke-width=".34"/>
<path d="M22.8 265.8l-.7 1.9z" fill="#fff"/>
<path d="M22.8 265.8l-.7 1.9z" fill="none" stroke="#fff" stroke-width=".34"/>
<path d="M22.8 265.8l.6 1.9z" fill="#fff"/>
<path d="M22.8 265.8l.6 1.9z" fill="none" stroke="#fff" stroke-width=".34"/>
<path d="M24.1 267.7h1.3a.65 .65 0 0 1-.6 .5 .65 .65 0 0 1-.7-.5z" fill-rule="evenodd" fill="#fff"/>
<path d="M24.1 267.7h1.3a.65 .65 0 0 1-.6 .5 .65 .65 0 0 1-.7-.5z" fill="none" stroke="#231f20" stroke-width=".34"/>
<path d="M24 267.7h.1M24.1 267.7h1.3l-.4 .5h-.5z" fill="none" stroke="#fff" stroke-width=".34"/>
<path d="M19 261.7h177.8" fill="none" stroke="#000" stroke-width=".53"/>
<text font-size="5.3" x="67.9" y="31.2">SNx5HVD1x 3.3-V RS-485 Transceivers</text>
<g font-size="4.2">
<text x="20" y="41.8">1 Features</text>
<text x="111.1" y="41.8">3 Description</text>
<text x="20" y="126.5">2 Applications</text>
</g>
<g font-size="3.5">
<text x="20" y="47.9">•</text>
<text x="25" y="47.9">Operates with a 3.3-V supply</text>
<text x="111.1" y="47.9">The</text>
<text x="122.3" y="47.9">SN65HVD10,</text>
<text x="148.7" y="47.9">SN75HVD10,</text>
<text x="175" y="47.9">SN65HVD11,</text>
<text x="20" y="52.2">•</text>
<text x="25" y="52.2">Bus-pin ESD protection exceeds 16-kV HBM</text>
<text x="111.1" y="52.2">SN75HVD11,</text>
<text x="134.8" y="52.2">SN65HVD12,</text>
<text x="158.7" y="52.2">and</text>
<text x="167.3" y="52.2">SN75HVD12</text>
<text x="190.2" y="52.2">bus</text>
<text x="20" y="56.4">•</text>
<text x="25" y="56.4">1/8 Unit-load option available (up to 256 nodes on</text>
<text x="111.1" y="56.4">transceivers all combine a 3-state differential line</text>
<text x="20" y="64.9">•</text>
<text x="25" y="60.6">the bus)</text>
<text x="25" y="64.9">Optional driver output transition times for signaling</text>
<text x="111.1" y="64.9">that operates with a single 3.3-V power supply. They</text>
<text x="111.1" y="60.6">driver, as well as a differential input line receiver</text>
<text x="25" y="69.1">rates of 1 Mbps, 10 Mbps, and</text>
<text x="111.1" y="69.1">are designed for balanced transmission lines and</text>
<text x="20" y="77.6">•</text>
<text x="25" y="73.3">32 Mbps</text>
<text x="25" y="77.6">Meets or exceeds the requirements of ANSI TIA/</text>
<text x="111.1" y="73.3">meet or exceed ANSI standard TIA/EIA-485-A and</text>
<text x="111.1" y="77.6">ISO 8482:1993. These differential bus transceivers</text>
<text x="25" y="81.8">EIA-485-A</text>
<text x="111.1" y="81.8">are</text>
<text x="119.8" y="81.8">monolithic</text>
<text x="139.2" y="81.8">integrated</text>
<text x="158.4" y="81.8">circuits,</text>
<text x="173.9" y="81.8">designed</text>
<text x="191.8" y="81.8">for</text>
<text x="20" y="86">•</text>
<text x="25" y="86">Bus-pin short-circuit protection from –7 V to</text>
<text x="111.1" y="86">bidirectional data communication on multipoint bus-</text>
<text x="20" y="94.5">•</text>
<text x="25" y="90.3">12 V</text>
<text x="25" y="94.5">Low-current standby mode: 1 µA, typical</text>
<text x="111.1" y="90.3">transmission lines. The drivers and receivers have</text>
<text x="111.1" y="94.5">active-high</text>
<text x="131.1" y="94.5">and</text>
<text x="139.8" y="94.5">active-low</text>
<text x="158.4" y="94.5">enables,</text>
<text x="174.6" y="94.5">that</text>
<text x="183.4" y="94.5">can</text>
<text x="192" y="94.5">be</text>
<text x="20" y="98.7">•</text>
<text x="25" y="98.7">Open-circuit, idle-bus, and shorted-bus fail-safe</text>
<text x="111.1" y="98.7">externally connected together to function as direction</text>
<text x="20" y="107.2">•</text>
<text x="25" y="103">receiver</text>
<text x="25" y="107.2">Thermal shutdown protection</text>
<text x="111.1" y="107.2">be achieved by disabling the driver and the receiver.</text>
<text x="111.1" y="103">control. Very low device standby supply current, can</text>
<text x="20" y="111.4">•</text>
<text x="25" y="111.4">Glitch-free power-up and power-down protection</text>
<text x="111.1" y="113.6">The driver differential outputs and receiver differential</text>
<text x="20" y="119.9">•</text>
<text x="25" y="115.7">for hot-plugging applications</text>
<text x="25" y="119.9">SN75176 footprint</text>
<text x="111.1" y="117.8">inputs connect internally to form a differential input/</text>
<text x="111.1" y="122">output</text>
<text x="123.7" y="122">(I/O)</text>
<text x="133.6" y="122">bus</text>
<text x="142.1" y="122">port,</text>
<text x="152" y="122">that</text>
<text x="160.7" y="122">is</text>
<text x="166" y="122">designed</text>
<text x="183.2" y="122">to</text>
<text x="188.9" y="122">offer</text>
<text x="111.1" y="130.5">disabled or V</text>
<text x="111.1" y="126.3">minimum loading to the bus whenever the driver is</text>
<text x="136.7" y="130.5">= 0. These parts feature wide positive</text>
<text x="20" y="132.6">•</text>
<text x="20" y="136.8">•</text>
<text x="25" y="132.6">Digital motor control</text>
<text x="111.1" y="134.7">and negative common-mode voltage ranges, making</text>
<text x="20" y="141.1">•</text>
<text x="25" y="141.1">Chassis-to-chassis interconnects</text>
<text x="111.1" y="139">them suitable for party-line applications.</text>
<text x="20" y="145.3">•</text>
<text x="20" y="149.5">•</text>
<text x="25" y="145.3">Electronic security stations</text>
<text x="25" y="149.5">Industrial process control</text>
<text x="137.6" y="145.3">Device Information</text>
<text x="20" y="153.8">•</text>
<text x="20" y="158">•</text>
<text x="84.4" y="245.2">Typical Application Diagram</text>
</g>
<g font-size="3.5" fill="#00f">
<text x="25" y="136.8">Utility meters</text>
<text x="25" y="153.8">Building automation</text>
<text x="25" y="158">Point-of-sale (POS) terminals and networks</text>
</g>
<g font-size="3.2" fill="#00f">
<text x="139" y="17.3">SN65HVD10, SN65HVD11, SN65HVD12</text>
<text x="139" y="21.1">SN75HVD10, SN75HVD11, SN75HVD12</text>
</g>
<g font-size="2.8">
<text x="114.9" y="149.7">PART NUMBER</text>
<text x="145.3" y="149.7">PACKAGE</text>
<text x="169.5" y="149.7">BODY SIZE (NOM)</text>
<text x="111.9" y="154.7">SN65HVD10</text>
<text x="111.9" y="159.5">SN65HVD11</text>
<text x="140.2" y="159.4">SOIC (8)</text>
<text x="168.4" y="159.4">4.90 mm × 3.91 mm</text>
<text x="111.9" y="164.3">SN65HVD12</text>
<text x="111.9" y="169.1">SN75HVD10</text>
<text x="111.9" y="173.9">SN75HVD11</text>
<text x="140.2" y="173.9">PDIP (8)</text>
<text x="168.4" y="173.9">9.81 mm × 6.35 mm</text>
<text x="111.9" y="178.6">SN75HVD12</text>
<text x="111.1" y="185.4">(1)</text>
<text x="118.6" y="185.4">For all available packages, see the orderable addendum at</text>
<text x="118.6" y="188.8">the end of the data sheet.</text>
<text x="28" y="258.5">The signaling rate of a line is the number of voltage transitions that are made per second expressed in the units bps (bits per second).</text>
<text x="27.9" y="265.5">An IMPORTANT NOTICE at the end of this data sheet addresses availability, warranty, changes, use in safety-critical applications,</text>
<text x="27.9" y="268.9">intellectual property matters and other important disclaimers. PRODUCTION DATA.</text>
</g>
<text font-size="2.6" fill="#00f" x="33.8" y="67.9">1</text>
<text font-size="2.6" x="131.9" y="131.2">CC</text>
<text font-size="2.5" x="128.9" y="24.3">SLLS505P – FEBRUARY 2002 – REVISED FEBRUARY 2022</text>
<g font-size="2.3">
<text x="42.9" y="196.2">R</text>
<text x="52.4" y="196.2">R</text>
<text x="160.4" y="196.2">R</text>
<text x="169.9" y="196.2">R</text>
<text x="41.2" y="200.6">RE</text>
<text x="65.8" y="199.4">A</text>
<text x="70.8" y="203.2">R</text>
<text x="140.7" y="203.2">R</text>
<text x="147.1" y="199.4">A</text>
<text x="169.9" y="200.6">RE</text>
<text x="41.2" y="205.7">DE</text>
<text x="65.8" y="204.4">B</text>
<text x="147.1" y="204.4">B</text>
<text x="169.9" y="205.7">DE</text>
<text x="42.7" y="210.2">D</text>
<text x="49.9" y="210.2">D</text>
<text x="84.2" y="211.6">A</text>
<text x="89.2" y="211.6">B</text>
<text x="121" y="211.6">A</text>
<text x="126.1" y="211.6">B</text>
<text x="163" y="210.2">D</text>
<text x="169.9" y="210.2">D</text>
<text x="81" y="225">R</text>
<text x="95" y="226.9">D</text>
<text x="117.8" y="225">R</text>
<text x="131.8" y="226.9">D</text>
<text x="81" y="234.7">R</text>
<text x="84.6" y="234.7">RE</text>
<text x="89.7" y="234.7">DE</text>
<text x="95" y="234.7">D</text>
<text x="117.8" y="234.7">R</text>
<text x="121.4" y="234.7">RE</text>
<text x="126.5" y="234.7">DE</text>
<text x="131.8" y="234.7">D</text>
</g>
<g font-size="2.1" fill="#00f">
<text x="159.2" y="148.8">(1)</text>
<text x="24.8" y="257.6">1</text>
</g>
<text font-size="2" x="130.2" y="238.2">Copyright © 2016, Texas Instruments Incorporated</text>
<g font-size="1.9">
<text x="72.3" y="203.6">T</text>
<text x="142.4" y="203.6">T</text>
</g>
</svg>
